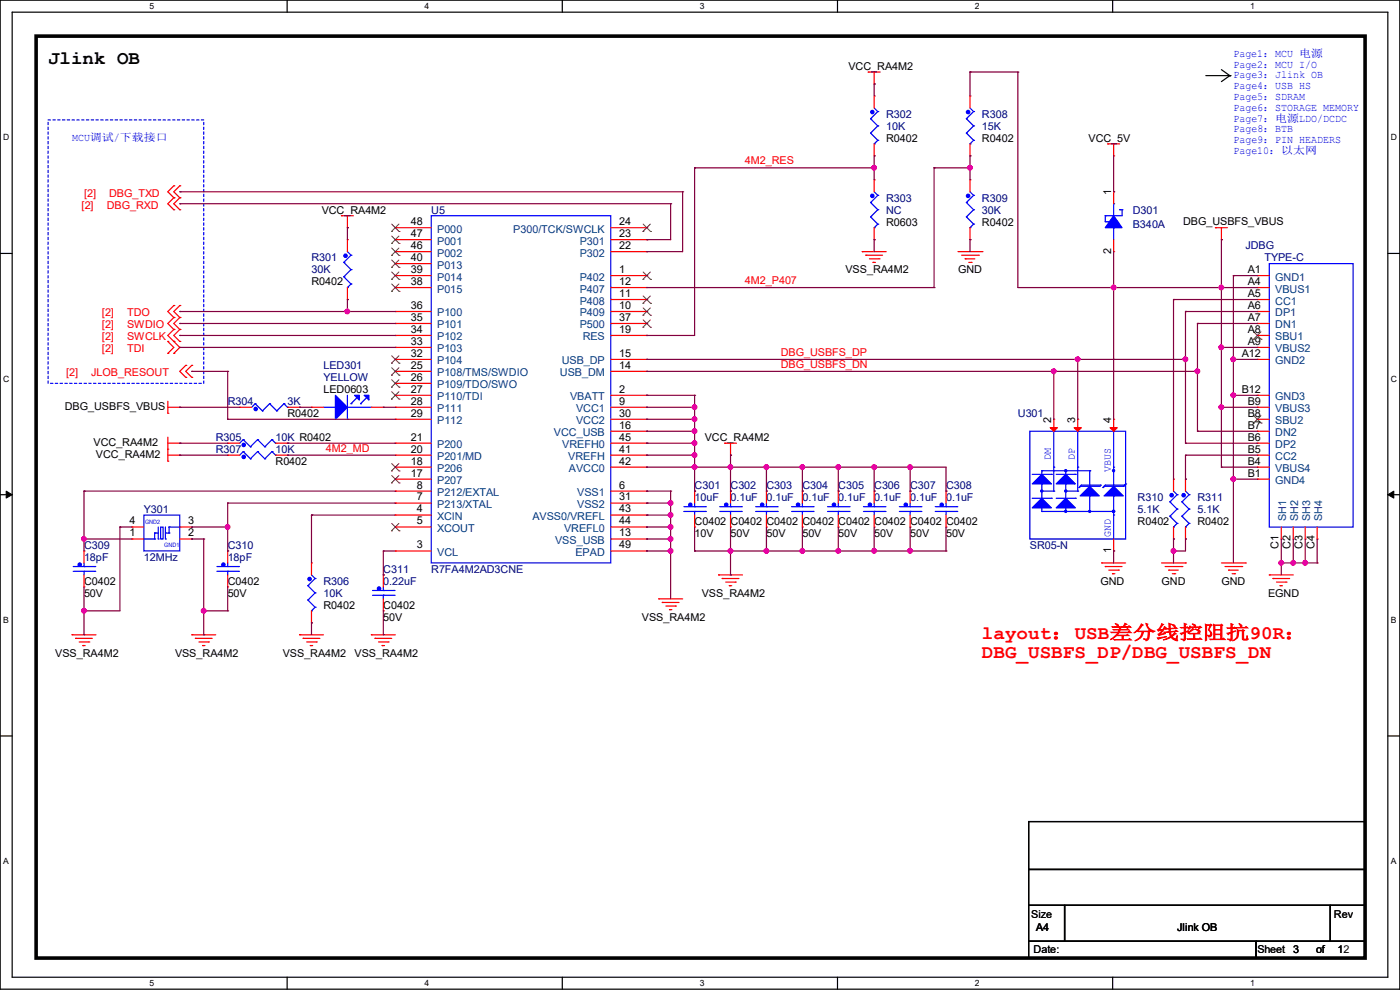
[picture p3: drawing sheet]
<svg xmlns="http://www.w3.org/2000/svg" width="297mm" height="210mm" viewBox="0 0 297 210" stroke-linecap="round" stroke-linejoin="round" font-family="sans-serif">
<path d="M0 0h297v209.8h-297zM2.6 2.6h291.8v204.7h-291.8z" fill="none" stroke="#000" stroke-width=".25"/>
<g fill="#fff">
<path d="M31.7 .3h1v2h-1z"/>
<path d="M31.7 207.6h1v1.9h-1z"/>
</g>
<path d="M60.9 0v2.6M60.9 207.3v2.5" fill="none" stroke="#000" stroke-width=".25"/>
<g fill="#fff">
<path d="M90.1 .3h1v2h-1z"/>
<path d="M90.1 207.6h1v1.9h-1z"/>
</g>
<path d="M119.3 0v2.6M119.3 207.3v2.5" fill="none" stroke="#000" stroke-width=".25"/>
<g fill="#fff">
<path d="M148.5 .3h.9v2h-.9z"/>
<path d="M148.5 207.6h.9v1.9h-.9z"/>
</g>
<path d="M177.7 0v2.6M177.7 207.3v2.5" fill="none" stroke="#000" stroke-width=".25"/>
<g fill="#fff">
<path d="M206.8 .3h1v2h-1z"/>
<path d="M206.8 207.6h1v1.9h-1z"/>
</g>
<path d="M236.1 0v2.6M236.1 207.3v2.5" fill="none" stroke="#000" stroke-width=".25"/>
<g fill="#fff">
<path d="M265.2 .3h1v2h-1z"/>
<path d="M265.2 207.6h1v1.9h-1z"/>
<path d="M.7 28.2h1.2v1.9h-1.2z"/>
<path d="M295.1 28.2h1.2v1.9h-1.2z"/>
<path d="M.7 79.3h1.2v2h-1.2z"/>
<path d="M295.1 79.3h1.2v2h-1.2z"/>
</g>
<path d="M0 53.8h2.6M294.4 53.8h2.6" fill="none" stroke="#000" stroke-width=".25"/>
<g fill="#fff">
<path d="M.7 130.5h1.2v2h-1.2z"/>
<path d="M295.1 130.5h1.1v2h-1.1z"/>
</g>
<path d="M0 104.9h2.6M294.4 104.9h2.6" fill="none" stroke="#000" stroke-width=".25"/>
<path d="M1.3 104.2l1.3 .7-1.3 .8zM294.4 104.9l1.3-.7v1.5z" fill="#000" stroke="#000" stroke-width=".21"/>
<g fill="#fff">
<path d="M.7 181.7h1.2v2h-1.2z"/>
<path d="M295.1 181.7h1.1v2h-1.1z"/>
</g>
<g fill="none" stroke="#000" stroke-width=".25">
<path d="M255.8 16h5.1M259.1 14.8l1.8 1.2M260.9 16h.1M260.9 16l-1.8 1.3M0 156.1h2.6M294.4 156.1h2.6M218.2 174.3h71.4v10.1h-71.4zM218.2 184.4h71.4v7.7h-71.4zM218.2 192.1h7.6v7.6h-7.6zM218.2 199.7h48.3v3.5h-48.3zM225.8 192.1h56.4v7.6h-56.4zM266.5 199.7h23.1v3.5h-23.1z"/>
<path d="M282.2 192.1h7.4v7.6h-7.4z"/>
</g>
<path d="M7.7 7.7h281.9v195.5h-281.9z" fill="none" stroke="#000" stroke-width=".76"/>
<path d="M10.2 25.4h33v55.9h-33z" fill="none" stroke="#00f" stroke-width=".25" stroke-dasharray=".5"/>
<g fill="none" stroke="#f00" stroke-width=".25">
<path d="M184.2 15.3h.1M184.2 15.3h2.5M185.5 17.8h.1M185.5 15.3v2.5M36.9 39.4h.1M36.9 39.4l-1.3 1.3 1.3 1.3M38.1 39.4l-1.2 1.3 1.2 1.3M38.1 39.4h.1M185.5 20.4h.1M185.5 33.1h.1M185.5 38.1h.1M185.5 20.4v2.5"/>
<path d="M185.5 30.5v2.6M185.5 38.1v2.6M205.8 20.4h.1M205.8 33.1h.1M205.8 38.1h.1M205.8 20.4v2.5M205.8 30.5v2.6M205.8 38.1v2.6M235 30.5h.1M235 30.5h2.5M236.3 33.1h.1M236.3 30.5v2.6"/>
<path d="M36.9 44.5h.1M36.9 42h.1M36.9 42l-1.3 1.2 1.3 1.3M38.1 42l-1.2 1.2 1.2 1.3M38.1 44.5h.1M38.1 42h.1M72.4 45.8h2.6M72.4 45.8h.1M73.7 48.3h.1M73.7 50.8h.1M73.7 45.8v2.5M73.7 50.8v2.6"/>
<path d="M83.9 58.5h.1M83.9 55.9h.1M83.9 53.4h.1M83.9 50.8h.1M83.9 48.3h.1M83.9 48.3h7.6M83.9 53.4h7.6M83.9 58.5h7.6M83.9 50.8h7.6M83.9 55.9h7.6M129.6 48.3h7.6M129.6 53.4h7.6"/>
<path d="M129.6 58.5h7.6M129.6 50.8h7.6M137.2 58.5h.1M137.2 53.4h.1M137.2 50.8h.1M137.2 48.3h.1M182.9 53.4h5.1M182.9 53.4h.1M183.7 54.1h.1M183.7 54.1h3.5M184.4 54.9h2.1M185.2 55.7h.1"/>
<path d="M185.2 55.7h.5M185.5 50.8h.1M185.5 48.3v2.5M186.5 54.9h.1M203.2 53.4h5.1M204 54.1h3.6M204.8 54.9h.1M204.8 54.9h2M205.5 55.7h.5M205.8 50.8h.1M205.8 48.3v2.5M206 55.7h.1"/>
<path d="M207.6 54.1h.1M208.3 53.4h.1M236.3 53.4h.1M236.3 40.7h.1M236.3 40.7v2.5M236.3 50.8v2.6M257.9 48.3h.1M257.9 48.3h2.5M259.1 50.8h.1M259.1 48.3v2.5M266.7 58.5h.1M266.7 58.5h2.6"/>
<path d="M35.6 72.4l1.3 1.3-1.3 1.3M35.6 75h.1M35.6 72.4h.1M36.9 67.4h.1M36.9 64.8h.1M36.9 69.9h.1M36.9 72.4h.1M36.9 75h.1M36.9 64.8l-1.3 1.3 1.3 1.3M36.9 67.4l-1.3 1.2 1.3 1.3M36.9 69.9l-1.3 1.3 2.5 2.5-1.2 1.3M38.1 64.8l-1.2 1.3 1.2 1.3"/>
<path d="M38.1 67.4l-1.2 1.2 1.2 1.3M38.1 69.9l-1.2 1.3 1.2 1.2M38.1 67.4h.1M38.1 64.8h.1M38.1 69.9h.1M38.1 72.4h.1M39.4 77.5h.1M39.4 77.5l-1.3 1.3 1.3 1.3M40.7 77.5h.1M40.7 77.5l-1.3 1.3 1.3 1.3M73.7 63.5h.1M73.7 61v2.5"/>
<path d="M83.9 78.8h.1M83.9 76.2h.1M83.9 73.7h.1M83.9 71.2h.1M83.9 68.6h.1M83.9 66.1h.1M83.9 61h.1M83.9 61h7.6M83.9 66.1h7.6M83.9 68.6h7.6M83.9 71.2h7.6M83.9 73.7h7.6"/>
<path d="M83.9 76.2h7.6M83.9 78.8h7.6M129.6 61h7.6M129.6 63.5h7.6M129.6 66.1h7.6M129.6 68.6h7.6M129.6 71.2h7.6M129.6 76.2h7.6M129.6 78.8h7.6M137.2 66.1h.1M137.2 63.5h.1M137.2 61h.1"/>
<path d="M137.2 78.8h.1M137.2 76.2h.1M137.2 71.2h.1M137.2 68.6h.1M266.7 61h.1M266.7 63.5h.1M266.7 66.1h.1M266.7 68.6h.1M266.7 71.2h.1M266.7 73.7h.1M266.7 76.2h.1M266.7 61h2.6"/>
<path d="M266.7 63.5h2.6M266.7 66.1h2.6M266.7 68.6h2.6M266.7 71.2h2.6M266.7 73.7h2.6M266.7 76.2h2.6M35.6 95.3h.1M35.6 97.8h.1M35.6 87.7h.1M35.6 94h2.5M35.6 85.1v2.6M35.6 92.8v5"/>
<path d="M35.6 96.6h2.5M35.6 86.4h2.5M38.1 94h.1M38.1 96.6h.1M38.1 86.4h.1M39.4 80.1h.1M40.7 80.1h.1M48.3 94h2.5M48.3 96.6h2.5M48.3 94h.1M48.3 96.6h.1M50.8 86.4h.1"/>
<path d="M50.8 86.4h2.6M58.5 94h2.5M58.5 96.6h2.5M61 94h.1M61 96.6h.1M61 86.4h2.5M63.5 86.4h.1M66.1 86.4h2.5M66.1 86.4h.1M78.8 86.4h2.5M81.3 86.4h.1M83.9 99.1h.1"/>
<path d="M83.9 96.6h.1M83.9 94h.1M83.9 81.3h.1M83.9 83.9h.1M83.9 86.4h.1M83.9 88.9h.1M83.9 94h7.6M83.9 96.6h7.6M83.9 86.4h7.6M83.9 83.9h7.6M83.9 88.9h7.6M83.9 99.1h7.6"/>
<path d="M83.9 81.3h7.6M129.6 94h7.6M129.6 96.6h7.6M129.6 86.4h7.6M129.6 83.9h7.6M129.6 88.9h7.6M129.6 91.5h7.6M129.6 99.1h7.6M137.2 83.9h.1M137.2 86.4h.1M137.2 91.5h.1M137.2 88.9h.1"/>
<path d="M137.2 96.6h.1M137.2 99.1h.1M137.2 94h.1M153.7 94h.1M153.7 94h2.6M155 96.6h.1M155 94v2.6M223.6 88.9h.1M223.6 88.9v2.6M228.6 88.9h.1M228.6 88.9v2.6M236.3 88.9h.1"/>
<path d="M236.3 88.9v2.6M266.7 83.9h.1M266.7 86.4h.1M266.7 88.9h.1M266.7 91.5h.1M266.7 94h.1M266.7 96.6h.1M266.7 99.1h.1M266.7 94h2.6M266.7 96.6h2.6M266.7 86.4h2.6M266.7 83.9h2.6"/>
<path d="M266.7 88.9h2.6M266.7 91.5h2.6M266.7 99.1h2.6M17.8 116.9h.1M17.8 116.9v2.5M28 114.3h2.5M28 111.8h2.5M28 114.3h.1M28 111.8h.1M38.1 114.3h2.6M38.1 111.8h2.6M40.7 114.3h.1"/>
<path d="M40.7 111.8h.1M48.3 116.9h.1M48.3 116.9v2.5M66.1 119.4h.1M66.1 119.4v2.6M83.9 116.9h.1M83.9 109.3h.1M83.9 111.8h.1M83.9 106.7h.1M83.9 104.2h.1M83.9 101.6h.1M83.9 101.6h7.6"/>
<path d="M83.9 111.8h7.6M83.9 116.9h7.6M83.9 109.3h7.6M83.9 104.2h7.6M83.9 106.7h7.6M129.6 114.3h7.6M129.6 111.8h7.6M129.6 116.9h7.6M129.6 109.3h7.6M129.6 104.2h7.6M129.6 106.7h7.6M137.2 104.2h.1"/>
<path d="M137.2 114.3h.1M137.2 106.7h.1M137.2 109.3h.1M137.2 111.8h.1M137.2 116.9h.1M147.4 104.2h.1M147.4 111.8h.1M147.4 104.2v2.5M147.4 109.3v2.5M155 104.2h.1M155 111.8h.1M155 104.2v2.5"/>
<path d="M155 109.3v2.5M162.6 104.2h.1M162.6 111.8h.1M162.6 104.2v2.5M162.6 109.3v2.5M170.2 104.2h.1M170.2 111.8h.1M170.2 104.2v2.5M170.2 109.3v2.5M177.8 104.2h.1M177.8 111.8h.1M177.8 104.2v2.5"/>
<path d="M177.8 109.3v2.5M185.5 104.2h.1M185.5 111.8h.1M185.5 104.2v2.5M185.5 109.3v2.5M193.1 104.2h.1M193.1 111.8h.1M193.1 104.2v2.5M193.1 109.3v2.5M200.7 104.2h.1M200.7 111.8h.1M200.7 104.2v2.5"/>
<path d="M200.7 109.3v2.5M233.7 119.4h5.1M233.7 119.4h.1M236.3 116.9h.1M236.3 114.3v2.6M246.4 119.4h5.1M249 101.6h.1M249 114.3h.1M249 101.6v2.6M249 111.8v2.5M251.5 119.4h.1M251.5 101.6h.1"/>
<path d="M251.5 114.3h.1M251.5 101.6v2.6M251.5 111.8v2.5M259.1 119.4h5.1M264.2 119.4h.1M266.7 101.6h.1M266.7 101.6h2.6M271.8 114.3h.1M271.8 111.8v2.5M274.4 114.3h.1M274.4 111.8v2.5M276.9 114.3h.1"/>
<path d="M276.9 111.8v2.5M279.4 114.3h.1M279.4 111.8v2.5M15.3 134.7h.1M15.3 134.7h5.1M16 135.4h.1M16 135.4h3.6M16.8 136.2h2M17.6 136.9h.1M17.6 136.9h.5M17.8 124.5h.1M17.8 122v2.5"/>
<path d="M18.8 136.2h.1M40.7 134.7h.1M40.7 134.7h5.1M41.4 135.4h3.6M41.4 135.4h.1M42.2 136.2h2M43 136.9h.5M43 136.9h.1M44.2 136.2h.1M48.3 124.5h.1M48.3 122v2.5M63.5 134.7h.1"/>
<path d="M63.5 134.7h5.1M64.3 135.4h.1M64.3 135.4h3.6M65.1 136.2h2M65.8 136.9h.5M65.8 136.9h.1M66.1 132.1h.1M66.1 129.6v2.5M67.1 136.2h.1M78.8 134.7h5.1M78.8 134.7h.1M79.5 135.4h.1"/>
<path d="M79.5 135.4h3.6M80.3 136.2h2M81.1 136.9h.1M81.1 136.9h.5M81.3 122h.1M81.3 129.6h.1M81.3 122v2.5M81.3 127v2.6M82.3 136.2h.1M139.7 127h5.1M139.7 127h.1M140.5 127.8h3.6"/>
<path d="M140.5 127.8h.1M141.3 128.6h2M142 129.3h.1M142 129.3h.5M143.3 128.6h.1M152.4 122h5.1M152.4 122h.1M153.2 122.7h3.6M153.2 122.7h.1M154 123.5h2M154.7 124.2h.1M154.7 124.2h.5"/>
<path d="M156 123.5h.1M234.5 120.2h.1M234.5 120.2h3.5M235.2 120.9h2.1M236 121.7h.1M236 121.7h.5M237.3 120.9h.1M247.2 120.2h3.5M247.9 120.9h2.1M247.9 120.9h.1M248.7 121.7h.5M249.2 121.7h.1"/>
<path d="M250.7 120.2h.1M259.9 120.2h3.5M260.6 120.9h2.1M260.6 120.9h.1M261.4 121.7h.5M261.9 121.7h.1M263.4 120.2h.1M269.3 122h5.1M269.3 122h.1M270 122.7h.1M270 122.7h3.6M270.8 123.5h2"/>
<path d="M271.6 124.2h.1M271.6 124.2h.5M272.8 123.5h.1"/>
</g>
<g fill="none" stroke="#00f" stroke-width=".25">
<path d="M184.7 25.2h.1M184.7 28.2h.1M184.7 25.2l1.5 1.5M184.7 28.2l1.5 1.6M185.5 30.5h.1M185.5 22.9l.7 .8M186.2 23.7h.1M186.2 26.7h.1M186.2 29.8h.1M186.2 23.7l-1.5 1.5M186.2 26.7l-1.5 1.5M186.2 29.8l-.7 .7"/>
<path d="M205 25.2h.1M205 28.2h.1M205 25.2l1.5 1.5M205 28.2l1.5 1.6M205.8 30.5h.1M205.8 22.9l.7 .8M206.5 23.7h.1M206.5 26.7h.1M206.5 29.8h.1M206.5 23.7l-1.5 1.5M206.5 26.7l-1.5 1.5M206.5 29.8l-.7 .7"/>
<path d="M72.9 55.7h.1M72.9 58.7h.1M72.9 55.7l1.6 1.5M72.9 58.7l1.6 1.5M73.7 53.4l.8 .7M74.5 54.1h.1M74.5 57.2h.1M74.5 54.1l-1.6 1.6M74.5 57.2l-1.6 1.5M91.5 45.8h38.1v73.6h-38.1zM184.7 43h.1M184.7 46h.1"/>
<path d="M184.7 43l1.5 1.5M184.7 46l1.5 1.5M185.5 48.3h.1M185.5 40.7l.7 .7M186.2 41.4h.1M186.2 44.5h.1M186.2 47.5h.1M186.2 41.4l-1.5 1.6M186.2 44.5l-1.5 1.5M186.2 47.5l-.7 .8M205 43h.1M205 46h.1"/>
<path d="M205 43l1.5 1.5M205 46l1.5 1.5M205.8 48.3h.1M205.8 40.7l.7 .7M206.5 41.4h.1M206.5 44.5h.1M206.5 47.5h.1M206.5 41.4l-1.5 1.6M206.5 44.5l-1.5 1.5M206.5 47.5l-.7 .8M234.5 45.8h.1M234.5 47h.1"/>
<path d="M234.5 45.8v1.2M234.5 47h.5M235 47h.1M236.3 48.3h.1M236.3 43.2h.1M236.3 43.2v2.6M236.3 48.3v2.5M237.5 44.5h.1M237.5 44.5h.5M238 44.5h.1M238 44.5v1.3h-3.5M269.3 55.9h17.8v55.9h-17.8z"/>
<path d="M73.7 61h.1M74.5 60.2h.1M74.5 60.2l-.8 .8M51.6 93.3l-.8 .7M51.6 95.8l-.8 .8M51.6 93.3h.1M51.6 95.8h.1M51.6 93.3l1.5 1.5M51.6 95.8l1.5 1.5M53.1 94.8h.1M53.1 97.3h.1M54.1 85.6h.1"/>
<path d="M54.1 85.6l1.6 1.6M54.1 85.6l-.7 .8M54.7 93.3h.1M54.7 95.8h.1M54.7 93.3l1.5 1.5M54.7 95.8l1.5 1.5M54.7 93.3l-1.6 1.5M54.7 95.8l-1.6 1.5M55.7 87.2h.1M56.2 94.8h.1M56.2 97.3h.1M57.2 85.6h.1"/>
<path d="M57.2 85.6l1.5 1.6M57.2 85.6l-1.5 1.6M57.7 93.3h.1M57.7 95.8h.1M57.7 93.3l.8 .7M57.7 95.8l.8 .8M57.7 93.3l-1.5 1.5M57.7 95.8l-1.5 1.5M58.5 94h.1M58.5 96.6h.1M58.7 87.2h.1M60.2 85.6h.1"/>
<path d="M60.2 85.6l.8 .8M60.2 85.6l-1.5 1.6M61 86.4h.1M68.6 86.4h2.6M71.2 86.4h.1M73.7 88.9h.1M73.7 83.9v5M73.7 86.4h5.1M74.5 85.6h.1M75.7 84.4l-1.2 1.2M76.5 85.6h.1M77.8 84.4l-1.3 1.2"/>
<path d="M78.8 86.4h.1M218.5 91.5h20.3v22.8h-20.3zM221 99.9h.1M221 99.9v.7M221 99.9h10.2M223.6 99.1h.1M223.6 91.5h.1M223.6 91.5v12.7M226.1 99.9h.1M226.1 99.9v.7M228.6 99.1h.1M228.6 91.5h.1"/>
<path d="M228.6 91.5v12.7M231.2 99.9h.1M231.2 99.9v3.3M236.3 99.1h.1M236.3 91.5h.1M236.3 91.5v11.7M17.8 119.4v.8M30.5 114.3h.1M30.5 114.3h2.3M30.5 109.3h7.6v7.6h-7.6zM32.8 114.3h.1M32.8 113.1h.1"/>
<path d="M32.8 113.1v1.2M32.8 113.1h.8M33.6 114.3h.1M33.6 111.8v2.5M34.1 111.8h.5v2.5h-.5zM35.1 114.3h.1M35.1 111.8v2.5M35.1 113.1h.8M35.9 113.1h.1M35.9 111.8h.1M35.9 111.8v1.3M35.9 111.8h2.2"/>
<path d="M38.1 111.8h.1M48.3 119.4v.8M145.1 108.5h4.5M145.1 107.5h4.5M147.4 108.5h.1M147.4 107.5h.1M147.4 106.7v.8M147.4 108.5v.8M149.6 108.5h.1M149.6 107.5h.1M152.7 108.5h4.6M152.7 107.5h4.6"/>
<path d="M155 108.5h.1M155 107.5h.1M155 106.7v.8M155 108.5v.8M157.3 108.5h.1M157.3 107.5h.1M160.3 108.5h4.6M160.3 107.5h4.6M162.6 108.5h.1M162.6 107.5h.1M162.6 106.7v.8M162.6 108.5v.8"/>
<path d="M164.9 108.5h.1M164.9 107.5h.1M167.9 108.5h4.6M167.9 107.5h4.6M170.2 108.5h.1M170.2 107.5h.1M170.2 106.7v.8M170.2 108.5v.8M172.5 108.5h.1M172.5 107.5h.1M175.6 108.5h4.5M175.6 107.5h4.5"/>
<path d="M177.8 108.5h.1M177.8 107.5h.1M177.8 106.7v.8M177.8 108.5v.8M180.1 108.5h.1M180.1 107.5h.1M183.2 108.5h4.5M183.2 107.5h4.5M185.5 108.5h.1M185.5 107.5h.1M185.5 106.7v.8M185.5 108.5v.8"/>
<path d="M187.7 108.5h.1M187.7 107.5h.1M190.8 108.5h4.6M190.8 107.5h4.6M193.1 108.5h.1M193.1 107.5h.1M193.1 106.7v.8M193.1 108.5v.8M195.4 108.5h.1M195.4 107.5h.1M198.4 108.5h4.6M198.4 107.5h4.6"/>
<path d="M200.7 108.5h.1M200.7 107.5h.1M200.7 106.7v.8M200.7 108.5v.8M203 108.5h.1M203 107.5h.1M219 100.6h4.1M219 105.7h4.1M221 108.5h.1M221 102.7h.1M221 108.5h15.3M221 102.7v3"/>
<path d="M221 107.7v.8M221 104.2h2.6M223.1 100.6h.1M223.1 105.7h.1M223.6 104.2h.1M224.1 100.6h4M224.1 105.7h4M226.1 108.5h.1M226.1 102.7h.1M226.1 102.7v3M226.1 107.7v.8M226.1 104.2h2.5"/>
<path d="M228.1 100.6h.1M228.1 105.7h.1M228.6 104.2h.1M228.9 103.4h.1M229.2 103.2h4M231.2 105.2h.1M231.2 105.2v3M233.2 103.2h.1M233.5 102.9h.1M233.5 102.9h-4.1l-.5 .5M234 103.4h.1M234.2 103.2h4.1"/>
<path d="M236.3 108.5h.1M236.3 105.2h.1M236.3 109.3h.1M236.3 105.2v9.1M238.3 103.2h.1M238.5 102.9h-4l-.5 .5M238.5 102.9h.1M238.8 102.7l-.5 .5M238.8 102.7h.1M248.2 106.5h.1M248.2 109.5h.1M248.2 106.5l1.5 1.5"/>
<path d="M248.2 109.5l1.5 1.5M249 111.8h.1M249 104.2l.7 .7M249.7 104.9h.1M249.7 108h.1M249.7 111h.1M249.7 104.9l-1.5 1.6M249.7 108l-1.5 1.5M249.7 111l-.7 .8M250.7 106.5h.1M250.7 109.5h.1M250.7 106.5l1.6 1.5"/>
<path d="M250.7 109.5l1.6 1.5M251.5 111.8h.1M251.5 104.2l.8 .7M252.3 104.9h.1M252.3 108h.1M252.3 111h.1M252.3 104.9l-1.6 1.6M252.3 108l-1.6 1.5M252.3 111l-.8 .8M15.5 121.2h4.6M15.5 120.2h4.6M17.8 121.2h.1"/>
<path d="M17.8 120.2h.1M17.8 121.2v.8M20.1 121.2h.1M20.1 120.2h.1M46 121.2h4.6M46 120.2h4.6M48.3 121.2h.1M48.3 120.2h.1M48.3 121.2v.8M50.6 121.2h.1M50.6 120.2h.1M65.3 124.2h.1"/>
<path d="M65.3 127.3h.1M65.3 124.2l1.5 1.6M65.3 127.3l1.5 1.5M66.1 129.6h.1M66.1 122l.7 .7M66.8 122.7h.1M66.8 125.8h.1M66.8 128.8h.1M66.8 122.7l-1.5 1.5M66.8 125.8l-1.5 1.5M66.8 128.8l-.7 .8M79 126.3h4.6"/>
<path d="M79 125.3h4.6M81.3 126.3h.1M81.3 125.3h.1M81.3 124.5v.8M81.3 126.3v.7M83.6 126.3h.1M83.6 125.3h.1"/>
</g>
<g fill="#00f" stroke="#00f" stroke-width=".25">
<path d="M219 107.7l2-2 2.1 2z"/>
<path d="M224.1 107.7l2-2 2 2z"/>
<path d="M224.1 102.7l2-2.1 2 2.1z"/>
<path d="M219 102.7l2-2.1 2.1 2.1z"/>
<path d="M234.2 105.2l2.1-2 2 2z"/>
<path d="M229.2 105.2l2-2 2 2z"/>
<path d="M71.2 83.9l2.5 2.5-2.5 2.5z"/>
<path d="M75.2 83.9h1v1z"/>
<path d="M77.3 83.9h1v1z"/>
<path d="M236.3 45.8l1.7 2.5h-3.5z" fill-rule="evenodd"/>
<circle cx="192.2" cy="107.1" r=".36"/>
<circle cx="226.1" cy="99.8" r=".23"/>
<circle cx="236.2" cy="99.8" r=".23"/>
<circle cx="226.1" cy="108.5" r=".23"/>
<circle cx="231.2" cy="108.5" r=".23"/>
<circle cx="236.2" cy="108.5" r=".23"/>
<circle cx="221" cy="104.2" r=".23"/>
<circle cx="226.1" cy="104.2" r=".23"/>
<circle cx="16.9" cy="119.8" r=".36"/>
<circle cx="54.2" cy="86.8" r=".36"/>
<circle cx="185.1" cy="23.8" r=".36"/>
<circle cx="73.3" cy="54.3" r=".36"/>
<circle cx="251.1" cy="105.1" r=".36"/>
<circle cx="146.5" cy="107.1" r=".36"/>
<circle cx="51.7" cy="94.4" r=".36"/>
<circle cx="47.4" cy="119.8" r=".36"/>
<circle cx="205.4" cy="23.8" r=".36"/>
<circle cx="199.8" cy="107.1" r=".36"/>
<circle cx="161.7" cy="107.1" r=".36"/>
<circle cx="51.7" cy="96.9" r=".36"/>
<circle cx="205.4" cy="41.6" r=".36"/>
<circle cx="169.3" cy="107.1" r=".36"/>
<circle cx="154.1" cy="107.1" r=".36"/>
<circle cx="184.6" cy="107.1" r=".36"/>
<circle cx="65.7" cy="122.8" r=".36"/>
<circle cx="248.6" cy="105.1" r=".36"/>
<circle cx="176.9" cy="107.1" r=".36"/>
<circle cx="185.1" cy="41.6" r=".36"/>
<circle cx="80.4" cy="124.9" r=".36"/>
</g>
<g fill="#f00" stroke="#f00" stroke-width=".25">
<path d="M222.8 90.7h1.5l-.7 .8z"/>
<path d="M227.9 90.7h1.5l-.8 .8z"/>
<path d="M235.5 90.7h1.5l-.7 .8z"/>
</g>
<g fill="none" stroke="#804000" stroke-width=".21">
<path d="M83.1 59.3h.1M83.1 56.7h.1M83.1 54.2h.1M83.1 51.6h.1M83.1 49.1h.1M83.1 57.7l1.6 1.6M83.1 55.2l1.6 1.5M83.1 52.6l1.6 1.6M83.1 50.1l1.6 1.5M83.1 47.5l1.6 1.6M84.6 57.7l-1.5 1.6M84.6 55.2l-1.5 1.5"/>
<path d="M84.6 52.6l-1.5 1.6M84.6 50.1l-1.5 1.5M84.6 47.5l-1.5 1.6M84.7 59.3h.1M84.7 56.7h.1M84.7 54.2h.1M84.7 51.6h.1M84.7 49.1h.1M136.4 59.3h.1M136.4 49.1h.1M136.4 57.7l1.6 1.6M136.4 47.5l1.6 1.6"/>
<path d="M138 57.7l-1.6 1.6M138 47.5l-1.6 1.6M138 59.3h.1M138 49.1h.1M83.1 79.6h.1M83.1 77h.1M83.1 61.8h.1M83.1 78l1.6 1.6M83.1 75.5l1.6 1.5M83.1 60.2l1.6 1.6M84.6 78l-1.5 1.6M84.6 75.5l-1.5 1.5"/>
<path d="M84.6 60.2l-1.5 1.6M84.7 79.6h.1M84.7 77h.1M84.7 61.8h.1M136.4 66.9h.1M136.4 64.3h.1M136.4 69.4h.1M136.4 65.3l1.6 1.6M136.4 62.8l1.6 1.5M136.4 67.9l1.6 1.5M138 65.3l-1.6 1.6M138 62.8l-1.6 1.5"/>
<path d="M138 67.9l-1.6 1.5M138 66.9h.1M138 64.3h.1M138 69.4h.1M265.9 72h.1M266 70.4l1.5 1.6M267.5 70.4l-1.6 1.6M267.5 72h.1M83.1 99.9h.1M83.1 82.1h.1M83.1 84.7h.1M83.1 98.3l1.6 1.6"/>
<path d="M83.1 80.6l1.6 1.5M83.1 83.1l1.6 1.6M84.6 98.3l-1.5 1.6M84.6 80.6l-1.5 1.5M84.6 83.1l-1.5 1.6M84.7 99.9h.1M84.7 82.1h.1M84.7 84.7h.1M265.9 89.7h.1M266 88.2l1.5 1.5M267.5 88.2l-1.6 1.5M267.5 89.7h.1"/>
<path d="M83.1 112.6h.1M83.1 102.4h.1M83.1 111l1.6 1.6M83.1 100.9l1.6 1.5M84.6 111l-1.5 1.6M84.6 100.9l-1.5 1.5M84.7 112.6h.1M84.7 102.4h.1"/>
</g>
<g fill="none" stroke="#800040" stroke-width=".25">
<path d="M185.5 17.8h.1M185.5 17.8v2.6M205.8 15.3h10.1M205.8 15.3h.1M205.8 15.3v5.1M215.9 15.3h.1M215.9 15.3v45.7h50.8M147.4 35.6h38.1M147.4 35.6h.1M147.4 35.6v35.6h-10.2M185.5 33.1h.1M185.5 35.6h.1"/>
<path d="M185.5 33.1v5M198.2 35.6h.1M198.2 35.6v25.4M198.2 35.6h7.6M205.8 35.6h.1M205.8 33.1h.1M205.8 33.1v5M236.3 33.1v7.6M38.1 40.7h106.7M38.1 43.2h.1M38.1 40.7h.1M38.1 43.2h104.2"/>
<path d="M73.7 48.3h.1M73.7 48.3v2.5M137.2 50.8h.1M137.2 53.4h.1M142.3 43.2h.1M142.3 43.2v7.6h-5.1M144.8 40.7h.1M144.8 40.7v12.7h-7.6M185.5 50.8h.1M185.5 50.8v2.6M205.8 50.8h.1M205.8 50.8v2.6"/>
<path d="M236.3 40.7h.1M236.3 53.4v35.5M259.1 50.8h.1M259.1 50.8v48.3M261.7 58.5h.1M261.7 58.5v60.9M261.7 58.5h5M38.1 73.7h45.8M38.1 68.6h45.8M38.1 71.2h45.8M38.1 66.1h.1M38.1 68.6h.1"/>
<path d="M38.1 71.2h.1M38.1 73.7h.1M38.1 66.1h45.8M40.7 78.8h7.6M40.7 78.8h.1M48.3 78.8h.1M48.3 78.8v10.1M73.7 63.5h.1M73.7 66.1h.1M73.7 63.5v2.6M137.2 78.8h116.8M137.2 76.2h114.3"/>
<path d="M137.2 76.2h.1M137.2 78.8h.1M137.2 71.2h.1M137.2 61h61M198.2 61h.1M223.6 78.8h.1M223.6 78.8v10.1M228.6 76.2h.1M228.6 76.2v12.7M236.3 61h.1M249 63.5h.1M249 63.5v38.1"/>
<path d="M249 63.5h17.7M251.5 66.1h.1M251.5 76.2h.1M251.5 66.1v27.9M251.5 66.1h15.2M254 68.6h.1M254 78.8h.1M254 68.6v22.9M254 68.6h12.7M259.1 73.7h7.6M259.1 61h.1M259.1 73.7h.1"/>
<path d="M261.7 76.2h.1M261.7 76.2h5M38.1 86.4h12.7M38.1 96.6h10.2M38.1 94h10.2M38.1 96.6h.1M38.1 86.4h.1M38.1 94h.1M48.3 88.9h.1M48.3 88.9h35.6M61 94h.1M61 96.6h.1"/>
<path d="M61 96.6h22.9M61 94h22.9M63.5 86.4h.1M63.5 86.4h2.6M81.3 86.4h2.6M81.3 86.4h.1M137.2 99.1h63.5v5.1M137.2 83.9h10.2M137.2 86.4h10.2M137.2 91.5h10.2M137.2 96.6h10.2M137.2 88.9h10.2"/>
<path d="M137.2 94h10.2M137.2 83.9h.1M137.2 91.5h.1M137.2 88.9h.1M137.2 86.4h.1M137.2 94h.1M137.2 96.6h.1M137.2 99.1h.1M147.4 99.1h.1M147.4 83.9h.1M147.4 88.9h.1M147.4 86.4h.1"/>
<path d="M147.4 94h.1M147.4 96.6h.1M147.4 91.5h.1M147.4 83.9v20.3M155 96.6h.1M155 99.1h.1M155 96.6v7.6M162.6 99.1h.1M162.6 99.1v5.1M170.2 99.1h.1M170.2 99.1v5.1M177.8 99.1h.1"/>
<path d="M177.8 99.1v5.1M185.5 99.1h.1M185.5 99.1v5.1M193.1 99.1h.1M193.1 99.1v5.1M251.5 96.6h.1M251.5 94h.1M251.5 96.6v5M251.5 96.6h15.2M251.5 94h15.2M254 91.5h.1M254 91.5h12.7"/>
<path d="M259.1 99.1h7.6M259.1 86.4h7.6M259.1 86.4h.1M259.1 99.1h.1M261.7 83.9h.1M261.7 83.9h5M17.8 104.2h66.1M17.8 114.3h10.2M17.8 114.3h.1M17.8 104.2h.1M17.8 104.2v12.7M25.4 111.8h2.6"/>
<path d="M25.4 111.8h.1M25.4 111.8v17.8h-7.6M40.7 114.3h2.5M40.7 111.8h7.6M40.7 111.8h.1M40.7 114.3h.1M43.2 114.3h.1M43.2 114.3v20.4M48.3 111.8h.1M48.3 106.7h.1M48.3 116.9h.1M48.3 106.7v10.2"/>
<path d="M48.3 106.7h35.6M66.1 109.3h17.8M66.1 109.3h.1M66.1 109.3v10.1M81.3 116.9h2.6M81.3 116.9h.1M81.3 116.9v5.1M137.2 116.9h5.1M137.2 114.3h5.1M137.2 104.2h5.1M137.2 106.7h5.1M137.2 109.3h5.1"/>
<path d="M137.2 111.8h5.1M137.2 104.2h.1M137.2 106.7h.1M137.2 109.3h.1M137.2 111.8h.1M137.2 114.3h.1M137.2 116.9h.1M142.3 104.2h.1M142.3 106.7h.1M142.3 109.3h.1M142.3 111.8h.1M142.3 114.3h.1"/>
<path d="M142.3 116.9h.1M142.3 104.2v22.8M147.4 116.9h.1M147.4 104.2h.1M147.4 111.8v5.1M147.4 116.9h53.3M155 104.2h.1M155 116.9h.1M155 111.8v10.2M162.6 104.2h.1M162.6 116.9h.1M162.6 111.8v5.1"/>
<path d="M170.2 104.2h.1M170.2 116.9h.1M170.2 111.8v5.1M177.8 104.2h.1M177.8 116.9h.1M177.8 111.8v5.1M185.5 104.2h.1M185.5 116.9h.1M185.5 111.8v5.1M193.1 104.2h.1M193.1 116.9h.1M193.1 111.8v5.1"/>
<path d="M200.7 104.2h.1M200.7 116.9h.1M200.7 111.8v5.1M236.3 116.9h.1M236.3 116.9v2.5M249 114.3h.1M249 116.9h.1M249 114.3v5.1M251.5 101.6h.1M251.5 114.3h.1M251.5 114.3v2.6h-2.5M261.7 101.6h.1"/>
<path d="M261.7 101.6h5M271.8 119.4h7.6M271.8 119.4h.1M271.8 114.3v7.7M274.4 119.4h.1M274.4 114.3v5.1M276.9 119.4h.1M276.9 114.3v5.1M279.4 119.4h.1M279.4 114.3v5.1M17.8 129.6h.1M17.8 134.7h.1"/>
<path d="M17.8 124.5v10.2M43.2 129.6h.1M43.2 134.7h.1M43.2 129.6h5.1M48.3 129.6h.1M48.3 124.5v5.1M66.1 132.1h.1M66.1 132.1v2.6M81.3 134.7h.1M81.3 122h.1M81.3 129.6v5.1M155 122h.1"/>
</g>
<g fill="#f0f" stroke="#f0f" stroke-width=".25">
<circle cx="155" cy="99.1" r=".49"/>
<circle cx="147.3" cy="99.1" r=".49"/>
<circle cx="155" cy="116.9" r=".49"/>
<circle cx="43.2" cy="129.6" r=".49"/>
<circle cx="17.8" cy="129.6" r=".49"/>
<circle cx="261.6" cy="76.2" r=".49"/>
<circle cx="261.6" cy="83.8" r=".49"/>
<circle cx="261.6" cy="101.6" r=".49"/>
<circle cx="259.1" cy="61" r=".49"/>
<circle cx="259.1" cy="86.4" r=".49"/>
<circle cx="259.1" cy="73.7" r=".49"/>
<circle cx="147.3" cy="91.5" r=".49"/>
<circle cx="147.3" cy="88.9" r=".49"/>
<circle cx="147.3" cy="86.4" r=".49"/>
<circle cx="147.3" cy="96.5" r=".49"/>
<circle cx="147.3" cy="94" r=".49"/>
<circle cx="205.8" cy="35.6" r=".49"/>
<circle cx="170.2" cy="99.1" r=".49"/>
<circle cx="162.6" cy="99.1" r=".49"/>
<circle cx="162.6" cy="116.9" r=".49"/>
<circle cx="170.2" cy="116.9" r=".49"/>
<circle cx="177.8" cy="116.9" r=".49"/>
<circle cx="193.1" cy="99.1" r=".49"/>
<circle cx="185.4" cy="99.1" r=".49"/>
<circle cx="193.1" cy="116.9" r=".49"/>
<circle cx="185.4" cy="116.9" r=".49"/>
<circle cx="251.5" cy="76.2" r=".49"/>
<circle cx="254" cy="78.8" r=".49"/>
<circle cx="177.8" cy="99.1" r=".49"/>
<circle cx="142.3" cy="109.2" r=".49"/>
<circle cx="142.3" cy="106.7" r=".49"/>
<circle cx="142.3" cy="111.8" r=".49"/>
<circle cx="142.3" cy="114.3" r=".49"/>
<circle cx="73.7" cy="66.1" r=".49"/>
<circle cx="228.6" cy="76.2" r=".49"/>
<circle cx="223.5" cy="78.8" r=".49"/>
<circle cx="48.3" cy="111.8" r=".49"/>
<circle cx="17.8" cy="114.3" r=".49"/>
<circle cx="185.4" cy="35.6" r=".49"/>
<circle cx="271.8" cy="119.4" r=".49"/>
<circle cx="142.3" cy="116.9" r=".49"/>
<circle cx="274.3" cy="119.4" r=".49"/>
<circle cx="276.9" cy="119.4" r=".49"/>
<circle cx="248.9" cy="116.9" r=".49"/>
<circle cx="236.2" cy="61" r=".49"/>
</g>
<text font-size="4.1" x="10.2" y="13.6">Jlink OB</text>
<g font-size="4.1" fill="#f00">
<text x="208.3" y="135.6">layout：USB差分线控阻抗90R：</text>
<text x="208.3" y="139.6">DBG_USBFS_DP/DBG_USBFS_DN</text>
</g>
<g font-size="2.3">
<text x="180" y="14.8">VCC_RA4M2</text>
<text x="188" y="30.1">R0402</text>
<text x="208.3" y="30.1">R0402</text>
<text x="230.9" y="30.1">VCC_5V</text>
<text x="235.7" y="41.4" transform="rotate(-90 235.7 41.4)">1</text>
<text x="68.2" y="45.3">VCC_RA4M2</text>
<text x="87.2" y="47.7">48</text>
<text x="131.3" y="47.7">24</text>
<text x="188" y="47.8">R0603</text>
<text x="208.3" y="47.8">R0402</text>
<text x="251" y="47.8">DBG_USBFS_VBUS</text>
<text x="87.2" y="52.8">46</text>
<text x="87.2" y="50.3">47</text>
<text x="131.4" y="52.8">22</text>
<text x="131.4" y="50.3">23</text>
<text x="235.7" y="53.9" transform="rotate(-90 235.7 53.9)">2</text>
<text x="87.2" y="57.9">39</text>
<text x="87.2" y="55.4">40</text>
<text x="131.4" y="57.9">1</text>
<text x="179.4" y="58">VSS_RA4M2</text>
<text x="203.2" y="58">GND</text>
<text x="264.7" y="57.9">A1</text>
<text x="66.1" y="60.5">R0402</text>
<text x="87.2" y="65.5">36</text>
<text x="87.2" y="60.4">38</text>
<text x="131.4" y="65.5">10</text>
<text x="131.4" y="63">11</text>
<text x="131.4" y="60.4">12</text>
<text x="264.7" y="60.4">A4</text>
<text x="264.7" y="63">A5</text>
<text x="264.7" y="65.5">A6</text>
<text x="87.2" y="70.6">34</text>
<text x="87.2" y="68.1">35</text>
<text x="131.4" y="68.1">37</text>
<text x="131.4" y="70.6">19</text>
<text x="264.7" y="68.1">A7</text>
<text x="264.7" y="70.6">A8</text>
<text x="87.2" y="75.7">32</text>
<text x="87.2" y="73.1">33</text>
<text x="131.4" y="75.7">15</text>
<text x="263.4" y="75.7">A12</text>
<text x="264.7" y="73.1">A9</text>
<text x="68.6" y="83.4">LED0603</text>
<text x="87.2" y="78.2">25</text>
<text x="87.2" y="80.8">26</text>
<text x="87.2" y="83.3">27</text>
<text x="131.4" y="78.2">14</text>
<text x="131.4" y="83.3">2</text>
<text x="263.4" y="83.3">B12</text>
<text x="13.8" y="87">DBG_USBFS_VBUS</text>
<text x="61" y="88.5">R0402</text>
<text x="87.2" y="85.8">28</text>
<text x="87.2" y="88.4">29</text>
<text x="131.4" y="85.8">9</text>
<text x="131.4" y="88.4">30</text>
<text x="223" y="89.7" transform="rotate(-90 223 89.7)">2</text>
<text x="228.1" y="89.7" transform="rotate(-90 228.1 89.7)">3</text>
<text x="235.7" y="89.7" transform="rotate(-90 235.7 89.7)">4</text>
<text x="264.7" y="85.8">B9</text>
<text x="264.7" y="88.4">B8</text>
<text x="19.9" y="94.6">VCC_RA4M2</text>
<text x="87.2" y="93.5">21</text>
<text x="131.4" y="90.9">16</text>
<text x="131.4" y="93.5">45</text>
<text x="149.5" y="93.6">VCC_RA4M2</text>
<text x="264.7" y="90.9">B7</text>
<text x="264.7" y="93.5">B6</text>
<text x="20.4" y="97.1">VCC_RA4M2</text>
<text x="58.5" y="98.6">R0402</text>
<text x="87.2" y="101.1">17</text>
<text x="87.2" y="98.5">18</text>
<text x="87.2" y="96">20</text>
<text x="131.4" y="96">41</text>
<text x="131.4" y="98.5">42</text>
<text x="264.7" y="96">B5</text>
<text x="264.7" y="98.5">B4</text>
<text x="264.7" y="101.1">B1</text>
<text x="88.4" y="106.2">7</text>
<text x="88.4" y="103.6">8</text>
<text x="131.4" y="103.6">6</text>
<text x="131.4" y="106.2">31</text>
<text x="27.5" y="113.8">1</text>
<text x="27.5" y="111.3">4</text>
<text x="39.9" y="113.8">2</text>
<text x="39.9" y="111.3">3</text>
<text x="88.4" y="108.7">4</text>
<text x="88.4" y="111.2">5</text>
<text x="131.4" y="108.7">43</text>
<text x="131.4" y="113.8">13</text>
<text x="131.4" y="111.2">44</text>
<text x="147.4" y="111.3">C0402</text>
<text x="147.4" y="113.9">10V</text>
<text x="155" y="111.3">C0402</text>
<text x="155" y="113.9">50V</text>
<text x="162.6" y="111.3">C0402</text>
<text x="162.6" y="113.9">50V</text>
<text x="170.2" y="111.3">C0402</text>
<text x="170.2" y="113.9">50V</text>
<text x="177.8" y="111.3">C0402</text>
<text x="177.8" y="113.9">50V</text>
<text x="185.5" y="111.3">C0402</text>
<text x="185.5" y="113.9">50V</text>
<text x="193.1" y="111.3">C0402</text>
<text x="193.1" y="113.9">50V</text>
<text x="200.7" y="111.3">C0402</text>
<text x="200.7" y="113.9">50V</text>
<text x="241.3" y="111.3">R0402</text>
<text x="254" y="111.3">R0402</text>
<text x="88.4" y="116.3">3</text>
<text x="131.4" y="116.3">49</text>
<text x="235.7" y="117.4" transform="rotate(-90 235.7 117.4)">1</text>
<text x="271.3" y="116.5" transform="rotate(-90 271.3 116.5)">C1</text>
<text x="273.8" y="116.5" transform="rotate(-90 273.8 116.5)">C2</text>
<text x="276.3" y="116.5" transform="rotate(-90 276.3 116.5)">C3</text>
<text x="278.9" y="116.5" transform="rotate(-90 278.9 116.5)">C4</text>
<text x="17.8" y="124">C0402</text>
<text x="48.3" y="124">C0402</text>
<text x="233.5" y="124">GND</text>
<text x="246.4" y="124">GND</text>
<text x="259.1" y="124">GND</text>
<text x="17.8" y="126.6">50V</text>
<text x="48.3" y="126.6">50V</text>
<text x="68.6" y="129.1">R0402</text>
<text x="81.3" y="129.1">C0402</text>
<text x="81.3" y="131.7">50V</text>
<text x="136.2" y="131.7">VSS_RA4M2</text>
<text x="148.9" y="126.6">VSS_RA4M2</text>
<text x="269" y="126.6">EGND</text>
<text x="11.7" y="139.3">VSS_RA4M2</text>
<text x="37.1" y="139.3">VSS_RA4M2</text>
<text x="60" y="139.3">VSS_RA4M2</text>
<text x="75.2" y="139.3">VSS_RA4M2</text>
<text x="218.8" y="194.6">Size</text>
<text x="219.8" y="197.4">A4</text>
<text x="249.7" y="197.4">Jlink OB</text>
<text x="283" y="194.6">Rev</text>
<text x="219.3" y="202.3">Date:</text>
<text x="266.8" y="202.3">Sheet</text>
<text x="274.4" y="202.3">3</text>
<text x="279.2" y="202.3">of</text>
<text x="283.8" y="202.3">12</text>
</g>
<g font-size="2.3" fill="#00f">
<text x="261.7" y="12.1">Page1：MCU 电源</text>
<text x="261.7" y="14.4">Page2：MCU I/O</text>
<text x="261.7" y="16.6">Page3：Jlink OB</text>
<text x="261.7" y="18.9">Page4：USB HS</text>
<text x="261.7" y="21.2">Page5：SDRAM</text>
<text x="261.7" y="23.5">Page6：STORAGE MEMORY</text>
<text x="15.3" y="29.8">MCU调试/下载接口</text>
<text x="261.7" y="25.8">Page7：电源LDO/DCDC</text>
<text x="261.7" y="28.1">Page8：BTB</text>
<text x="261.7" y="30.4">Page9：PIN HEADERS</text>
<text x="261.7" y="32.6">Page10：以太网</text>
<text x="223" y="97.6" transform="rotate(-90 223 97.6)">DM</text>
<text x="228" y="97.6" transform="rotate(-90 228 97.6)">DP</text>
<text x="235.7" y="100.1" transform="rotate(-90 235.7 100.1)">VBUS</text>
<text x="235.7" y="113.8" transform="rotate(-90 235.7 113.8)">GND</text>
</g>
<g font-size="2.3" fill="#000080">
<text x="188" y="25">R302</text>
<text x="188" y="27.5">10K</text>
<text x="208.3" y="25">R308</text>
<text x="208.3" y="27.5">15K</text>
<text x="91.5" y="45.3">U5</text>
<text x="188" y="42.8">R303</text>
<text x="188" y="45.3">NC</text>
<text x="208.3" y="42.8">R309</text>
<text x="208.3" y="45.3">30K</text>
<text x="240.3" y="45.3">D301</text>
<text x="240.3" y="48.3">B340A</text>
<text x="264.2" y="52.9">JDBG</text>
<text x="66.1" y="55.5">R301</text>
<text x="66.1" y="58">30K</text>
<text x="268.3" y="55.5">TYPE-C</text>
<text x="68.6" y="78.3">LED301</text>
<text x="68.6" y="80.9">YELLOW</text>
<text x="48.3" y="85.9">R304</text>
<text x="61" y="85.9">3K</text>
<text x="215.9" y="88.5">U301</text>
<text x="45.8" y="93.6">R305</text>
<text x="58.5" y="93.6">10K R0402</text>
<text x="45.8" y="96.1">R307</text>
<text x="58.5" y="96.1">10K</text>
<text x="147.4" y="103.7">C301</text>
<text x="147.4" y="106.3">10uF</text>
<text x="155" y="103.7">C302</text>
<text x="155" y="106.3">0.1uF</text>
<text x="162.6" y="103.7">C303</text>
<text x="162.6" y="106.3">0.1uF</text>
<text x="170.2" y="103.7">C304</text>
<text x="170.2" y="106.3">0.1uF</text>
<text x="177.8" y="103.7">C305</text>
<text x="177.8" y="106.3">0.1uF</text>
<text x="185.5" y="103.7">C306</text>
<text x="185.5" y="106.3">0.1uF</text>
<text x="193.1" y="103.7">C307</text>
<text x="193.1" y="106.3">0.1uF</text>
<text x="200.7" y="103.7">C308</text>
<text x="200.7" y="106.3">0.1uF</text>
<text x="241.3" y="106.3">R310</text>
<text x="254" y="106.3">R311</text>
<text x="30.5" y="108.8">Y301</text>
<text x="241.3" y="108.8">5.1K</text>
<text x="254" y="108.8">5.1K</text>
<text x="17.8" y="116.4">C309</text>
<text x="17.8" y="119">18pF</text>
<text x="30.5" y="119">12MHz</text>
<text x="48.3" y="116.4">C310</text>
<text x="48.3" y="119">18pF</text>
<text x="218.5" y="116.5">SR05-N</text>
<text x="68.6" y="124">R306</text>
<text x="81.3" y="121.5">C311</text>
<text x="81.3" y="124">0.22uF</text>
<text x="91.5" y="121.6">R7FA4M2AD3CNE</text>
<text x="68.6" y="126.6">10K</text>
</g>
<g font-size="2.3" fill="#f00">
<text x="158" y="34.9">4M2_RES</text>
<text x="17.8" y="41.7">[2]</text>
<text x="23.2" y="41.7">DBG_TXD</text>
<text x="17.3" y="44.3">[2]</text>
<text x="22.6" y="44.3">DBG_RXD</text>
<text x="158" y="60.3">4M2_P407</text>
<text x="21.6" y="69.7">[2]</text>
<text x="21.6" y="67.1">[2]</text>
<text x="27" y="67.1">TDO</text>
<text x="27" y="69.7">SWDIO</text>
<text x="21.6" y="72.2">[2]</text>
<text x="21.6" y="74.8">[2]</text>
<text x="27" y="72.2">SWCLK</text>
<text x="27" y="74.8">TDI</text>
<text x="165.7" y="75.5">DBG_USBFS_DP</text>
<text x="14" y="79.8">[2]</text>
<text x="19.3" y="79.8">JLOB_RESOUT</text>
<text x="165.7" y="78.1">DBG_USBFS_DN</text>
<text x="69.1" y="95.8">4M2_MD</text>
</g>
<g font-size="2.3" fill="#004080">
<text x="92.8" y="51.9">P001</text>
<text x="92.8" y="49.4">P000</text>
<text x="108.9" y="49.4">P300/TCK/SWCLK</text>
<text x="123" y="51.9">P301</text>
<text x="92.8" y="59.5">P014</text>
<text x="92.8" y="57">P013</text>
<text x="92.8" y="54.4">P002</text>
<text x="123" y="59.5">P402</text>
<text x="123" y="54.4">P302</text>
<text x="270.6" y="59.5">GND1</text>
<text x="92.8" y="62.1">P015</text>
<text x="123" y="64.6">P408</text>
<text x="123" y="62.1">P407</text>
<text x="270.6" y="62.1">VBUS1</text>
<text x="270.6" y="64.6">CC1</text>
<text x="92.8" y="69.7">P101</text>
<text x="92.8" y="67.1">P100</text>
<text x="123" y="67.1">P409</text>
<text x="123" y="69.7">P500</text>
<text x="270.6" y="67.1">DP1</text>
<text x="270.6" y="69.7">DN1</text>
<text x="92.8" y="77.3">P104</text>
<text x="92.8" y="74.8">P103</text>
<text x="92.8" y="72.2">P102</text>
<text x="119.2" y="77.3">USB_DP</text>
<text x="123.6" y="72.2">RES</text>
<text x="270.6" y="72.2">SBU1</text>
<text x="270.6" y="74.8">VBUS2</text>
<text x="270.6" y="77.3">GND2</text>
<text x="92.8" y="79.8">P108/TMS/SWDIO</text>
<text x="92.8" y="82.4">P109/TDO/SWO</text>
<text x="118.8" y="79.8">USB_DM</text>
<text x="92.8" y="84.9">P110/TDI</text>
<text x="92.8" y="87.5">P111</text>
<text x="120.9" y="84.9">VBATT</text>
<text x="122.2" y="87.5">VCC1</text>
<text x="270.6" y="84.9">GND3</text>
<text x="270.6" y="87.5">VBUS3</text>
<text x="92.8" y="95.1">P200</text>
<text x="92.8" y="90">P112</text>
<text x="117.5" y="92.5">VCC_USB</text>
<text x="119.3" y="95.1">VREFH0</text>
<text x="122.2" y="90">VCC2</text>
<text x="270.6" y="90">SBU2</text>
<text x="270.6" y="92.5">DN2</text>
<text x="270.6" y="95.1">DP2</text>
<text x="92.8" y="100.2">P206</text>
<text x="92.8" y="97.6">P201/MD</text>
<text x="120.6" y="97.6">VREFH</text>
<text x="120.7" y="100.2">AVCC0</text>
<text x="270.6" y="97.6">CC2</text>
<text x="270.6" y="100.2">VBUS4</text>
<text x="92.8" y="107.8">P213/XTAL</text>
<text x="92.8" y="105.2">P212/EXTAL</text>
<text x="92.8" y="102.7">P207</text>
<text x="122.5" y="105.2">VSS1</text>
<text x="122.5" y="107.8">VSS2</text>
<text x="270.6" y="102.7">GND4</text>
<text x="92.8" y="110.3">XCIN</text>
<text x="92.8" y="112.9">XCOUT</text>
<text x="112.9" y="110.3">AVSS0/VREFL</text>
<text x="119.7" y="112.9">VREFL0</text>
<text x="272.9" y="110.5" transform="rotate(-90 272.9 110.5)">SH1</text>
<text x="275.4" y="110.5" transform="rotate(-90 275.4 110.5)">SH2</text>
<text x="278" y="110.5" transform="rotate(-90 278 110.5)">SH3</text>
<text x="280.5" y="110.5" transform="rotate(-90 280.5 110.5)">SH4</text>
<text x="92.8" y="117.9">VCL</text>
<text x="117.8" y="115.4">VSS_USB</text>
<text x="122.1" y="117.9">EPAD</text>
</g>
<g font-size="1.8">
<text x="31.7" y="1.9">5</text>
<text x="90.1" y="1.9">4</text>
<text x="148.5" y="1.9">3</text>
<text x="206.8" y="1.9">2</text>
<text x="265.2" y="1.9">1</text>
<text x=".7" y="29.8">D</text>
<text x="295.1" y="29.8">D</text>
<text x=".7" y="80.9">C</text>
<text x="295.1" y="80.9">C</text>
<text x=".7" y="132.1">B</text>
<text x="295.1" y="132.1">B</text>
<text x=".7" y="183.3">A</text>
<text x="295.1" y="183.3">A</text>
<text x="31.7" y="209.2">5</text>
<text x="90.1" y="209.2">4</text>
<text x="148.5" y="209.2">3</text>
<text x="206.8" y="209.2">2</text>
<text x="265.2" y="209.2">1</text>
</g>
<g font-size="1.3" fill="#00f">
<text x="30.8" y="111.2">GND2</text>
<text x="34.9" y="116">GND1</text>
</g>
</svg>
